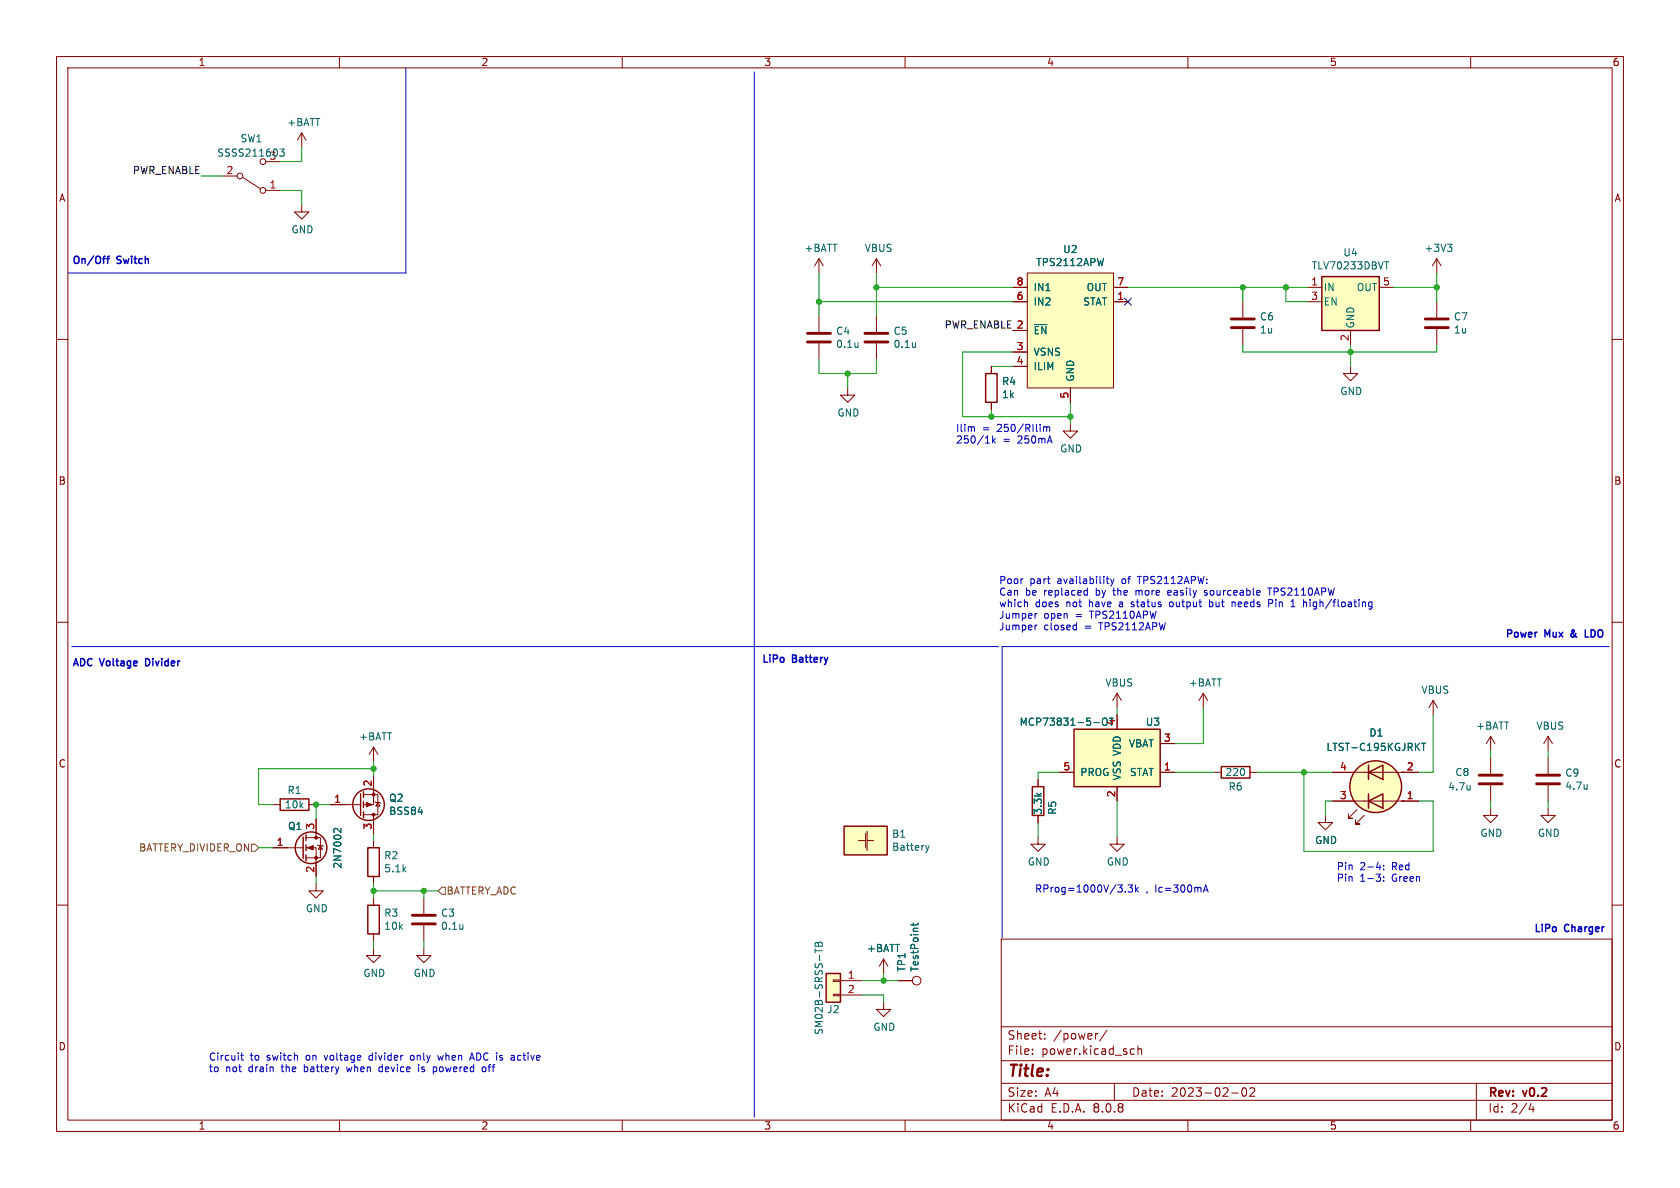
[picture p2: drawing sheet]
<svg xmlns="http://www.w3.org/2000/svg" width="297mm" height="210mm" viewBox="0 0 297 210" stroke-linecap="round" stroke-linejoin="round" font-family="sans-serif">
<g fill="none" stroke="#840000" stroke-width=".18">
<path d="M10 10h277v190h-277zM12 12h273v186h-273zM60 10v2M110 10v2M160 10v2M210 10v2M260 10v2M219.7 53.3v2.8M219.7 58.2v2.8M254 53.3v2.8M254 58.2v2.8M10 60h2"/>
<path d="M285 60h2M10 110h2M285 110h2M253.4 123.8l-.8 1.3M253.4 123.8v2.6M253.4 123.8l.7 1.3M263.5 134v2.8M263.5 138.8v2.8M273.7 130.2v2.5M273.7 134v2.8M273.7 138.8v2.8M273.7 130.2l-.8 1.2"/>
<path d="M273.7 130.2l.7 1.2M183.5 148v1.2h1.3l-1.3 1.3-1.3-1.3h1.3M263.5 142.9v1.2h1.3l-1.3 1.3-1.2-1.3h1.2M273.7 142.9v1.2h1.3l-1.3 1.3-1.3-1.3h1.3M10 160h2M177 166h108v32h-108zM285 160h2M60 198v2M110 198v2M160 198v2M177 194.5h108M177 191.5h108"/>
<path d="M177 187.5h108M177 181.5h108M182.5 186.3v.1M182.5 185.5v.1M184.7 183.6v.1M184.7 182.8v.1M194.1 182.7l-.3 .1M195.7 182.1l-1.3 2M197 191.5v3M200.1 185.4l.4 .1M200.5 186.3l-.4 .1M201.2 185.5l.2-.1 .3 .1 .1 .9"/>
<path d="M201.2 184.9v1.5M210 198v2M217.7 193.2h1.2M219.7 192.4l.2-.1a.81 .81 0 0 1 .6 .6 .81 .81 0 0 1-.3 .8l-.2 .1a.81 .81 0 0 1-.3-1.4zM221 192.4l.5-.1 .2 .1 .1 .3-.9 1.1h.9M260 198v2M261 191.5v6.5M270.7 195l-.4 1.1h.9M271 195.6v1"/>
</g>
<path d="M217.7 57.9h4M217.7 56.4h4M252 57.9h4M252 56.4h4M261.5 138.6h4.1M261.5 137h4.1M271.7 138.6h4M271.7 137h4" fill="none" stroke="#840000" stroke-width=".51"/>
<path d="M259.9 138.8v.8M259.9 139.5l-.1 .1M280.6 138.7v.8M280.6 139.4l-.1 .1" fill="none" stroke="#006464" stroke-width=".18"/>
<path d="M181.6 48.3h15.2v20.3h-15.2z" fill="#ffffc2"/>
<g fill="none" stroke="#840000" stroke-width=".18">
<path d="M179.1 53.3h2.5M179.1 58.4h2.5M179.1 50.8h2.5M181.6 48.3h15.2v20.3h-15.2zM196.8 53.3h2.6M196.8 50.8h2.6M179.1 62.2h2.5M179.1 64.8h2.5M189.2 68.6v2.5M238.8 64.8v1.2h1.2l-1.2 1.3-1.3-1.3h1.3M183.5 137.8v1.3M197.5 122.6l-.8 1.2"/>
<path d="M197.5 122.6v2.5M197.5 122.6l.7 1.2M212.7 122.6l-.7 1.2M212.7 122.6v2.5M212.7 122.6l.8 1.2M263.5 130.2l-.7 1.2M263.5 130.2v2.5M263.5 130.2l.8 1.2M183.5 144.1v1.3"/>
</g>
<path d="M182.9 57.4h2.2M195.1 45.7l-.3 1.3" fill="none" stroke="#006464" stroke-width=".18"/>
<path d="M182.5 139.1h2v5h-2z" fill="none" stroke="#840000" stroke-width=".25"/>
<path d="M233.7 48.9h10.1v9.5h-10.1z" fill="#ffffc2"/>
<path d="M233.7 48.9h10.1v9.5h-10.1z" fill="none" stroke="#840000" stroke-width=".25"/>
<path d="M231.1 50.8h2.6M231.1 53.3h2.6M238.8 58.4v2.6M243.8 50.8h2.6M254 45.7l-.8 1.3M254 45.7v2.6M254 45.7l.8 1.3" fill="none" stroke="#840000" stroke-width=".18"/>
<path d="M244.8 46.3h.7M255.9 43.2h.8l-.4 .5M256.4 43.7l.3 .2v.3l-.3 .2" fill="none" stroke="#006464" stroke-width=".18"/>
<path d="M189.9 128.9h15.2v10.2h-15.2z" fill="#ffffc2"/>
<path d="M189.9 128.9h15.2v10.2h-15.2z" fill="none" stroke="#840000" stroke-width=".25"/>
<path d="M187.3 136.5h2.6M197.5 126.4v2.5M197.5 139.1v2.5M205.1 136.5h2.5M205.1 131.4h2.5M156.2 177.2v1.2h1.3l-1.3 1.3-1.3-1.3h1.3M156.2 169.5l-.8 1.3M156.2 169.5v2.6M156.2 169.5l.8 1.3" fill="none" stroke="#840000" stroke-width=".18"/>
<path d="M193.4 127.7h.9M195.4 126.9a.43 .43 0 0 0-.5 .5v.4a.43 .43 0 0 0 .5 .4" fill="none" stroke="#006464" stroke-width=".18"/>
<path d="M146 172.1h2.6v5.1h-2.6z" fill="#ffffc2"/>
<g fill="none" stroke="#840000" stroke-width=".18">
<path d="M175.3 64.8v1.2M175.3 71.1v1.3M189.2 74.9v1.3h1.3l-1.3 1.3-1.2-1.3h1.2M147.3 175.8h1.3v.2h-1.3zM147.3 173.2h1.3v.3h-1.3zM148.6 173.4h3.8M148.6 175.9h3.8M158.7 173.4h2.6"/>
<circle cx="162.1" cy="173.4" r=".76"/>
</g>
<path d="M174.2 66h2.1v5.1h-2.1zM146 172.1h2.6v5.1h-2.6z" fill="none" stroke="#840000" stroke-width=".25"/>
<path d="M144.1 167.7v.7M144.1 168.1h1.3M144.2 166.7l.3-.1 .2 .3 .2-.3h.3l.2 .7h-1.3zM144.7 166.9v.4M161.5 163.2v.5M162.3 163.2l-.2 .3h-1.1" fill="none" stroke="#006464" stroke-width=".18"/>
<path d="M149.2 146.1h7.6v5h-7.6z" fill="#ffffc2"/>
<g fill="none" stroke="#840000" stroke-width=".25">
<path d="M64.3 140v1M215.9 135.5h5.1v2h-5.1zM241.9 136.5l2.6-1.2v2.5zM241.9 135.3v2.5M49.5 141.2h5.1v2.1h-5.1zM53.6 148v3.8M54.1 147.6v1M54.1 149.4v1M54.1 151.1v1M63.8 140.3v3.8M64.3 141.7v1M64.3 143.5v1"/>
<path d="M65 149.9h2.1v5h-2.1zM149.2 146.1h7.6v5h-7.6zM241.9 141.6l2.6-1.3v2.6zM241.9 140.3v2.6M65 160h2.1v5.1h-2.1z"/>
<circle cx="243.2" cy="139.1" r="4.6"/>
<circle cx="55" cy="149.9" r="2.79"/>
<circle cx="65.2" cy="142.2" r="2.79"/>
</g>
<g fill="none" stroke="#840000" stroke-width=".18">
<path d="M39.4 31.1h2.5M42.9 31.4l3.2 2M47 33.7h2.5M47 28.6h2.5M53.3 36.2v1.3h1.3l-1.3 1.2-1.2-1.2h1.2M53.3 23.5l-.7 1.3M53.3 23.5v2.5M53.3 23.5l.8 1.3M144.8 45.7v2.6M144.8 55.9v2.8M144.8 45.7l-.8 1.3M144.8 45.7l.7 1.3"/>
<path d="M154.9 45.7v2.6M154.9 55.9v2.8M154.9 45.7l-.7 1.3M154.9 45.7l.8 1.3M179.1 53.3h2.5M179.1 58.4h2.5M179.1 50.8h2.5M196.8 53.3h2.6M196.8 50.8h2.6M144.8 60.7v2.8M149.9 68.6v1.3h1.2l-1.2 1.2-1.3-1.2h1.3M154.9 60.7v2.8"/>
<path d="M175.3 64.8v1.2M175.3 71.1v1.3M179.1 62.2h2.5M179.1 64.8h2.5M189.2 68.6v2.5M66 137.2v5h-1.7M66 132.1v2.5M66 132.1l-.7 1.3M66 132.1l.8 1.3M183.5 137.8v1.3M187.3 136.5h2.6M197.5 126.4v2.5"/>
<path d="M197.5 139.1v2.5M205.1 136.5h2.5M205.1 131.4h2.5M214.6 136.5h1.3M221 136.5h1.2M235.6 136.5h15.2M48.3 142.2h1.2M48.3 149.9h5.3M54.1 149.9h1.8v5M54.1 148.1h2.5v3.5h-2.5M54.6 142.2h1.3M55.9 156.2v1.3h1.2l-1.2 1.3-1.3-1.3h1.3"/>
<path d="M55.9 144.8v3.3M56.1 149.4l.2 .1h.7l.1 .1M56.6 149.5l.4 .6h-.7zM58.4 142.2h5.4M64.3 140.5h2.5v3.5h-2.5M66 144v3.3M66 148.6v1.3M66 154.9v1.3M66 158.8v1.2M66.3 141.7l.1 .2h.8l.1 .1M66.8 141.9l.4 .6h-.8zM74.9 158.8v2.7"/>
<path d="M151.8 148.6h1.2M153 147.3v2.6M153.3 148.6h1.1M153.3 146.9v3.5M183.5 144.1v1.3M197.5 148v1.2h1.3l-1.3 1.3-1.3-1.3h1.3M234.3 144.1v1.3h1.3l-1.3 1.3-1.3-1.3h1.3M235.6 141.6h15.2M239.9 143.1l-1.5 1.6h.7h-.7v-.8M241.2 144.1l-1.6 1.6h.8h-.8v-.8M66 167.6v1.3h1.3l-1.3 1.3-1.2-1.3h1.2M66 165.1v1.3"/>
<path d="M74.9 167.6v1.3h1.3l-1.3 1.3-1.2-1.3h1.2M74.9 163.6v2.8M158.7 173.4h2.6"/>
<circle cx="42.4" cy="31.1" r=".51"/>
<circle cx="46.5" cy="33.7" r=".51"/>
<circle cx="46.5" cy="28.6" r=".51"/>
</g>
<g fill="none" stroke="#006464" stroke-width=".18">
<path d="M49.5 26.3h.8l-.5 .5 .4 .1v.6l-.2 .1-.5-.1M182.9 57.4h2.2M195.1 45.7l-.3 1.3M151.7 60.6v.8M151.7 61.3l-.1 .1M161.8 60.6v.8M161.8 61.3v.1M193.4 127.7h.9M195.4 126.9a.43 .43 0 0 0-.5 .5v.4a.43 .43 0 0 0 .5 .4M251.3 131.4h.7M251.7 131.4v1.3M60.3 146.4v.8l-.9-.8-.3 .1-.1 .5"/>
<path d="M163.6 149.5l.3 .8M163.9 150.3l-.1 .4M164.2 149.5l-.3 .8M81.8 163.4v.9M81.8 164.2h.1M161.5 163.2v.5M162.3 163.2l-.2 .3h-1.1"/>
</g>
<path d="M142.7 58.9h4.1M152.9 58.9h4.1M142.7 60.5h4.1M152.9 60.5h4.1M72.9 163.3h4.1M72.9 161.8h4.1" fill="none" stroke="#840000" stroke-width=".51"/>
<g fill="#840000" stroke="#840000" stroke-width=".18">
<path d="M64.8 141.9l1 .3-1 .4z"/>
<path d="M54.4 149.9l1-.4v.7z"/>
<circle cx="66" cy="140.5" r=".25"/>
<circle cx="66" cy="144" r=".25"/>
<circle cx="55.9" cy="151.6" r=".25"/>
<circle cx="55.9" cy="148.1" r=".25"/>
</g>
<circle cx="243.2" cy="139.1" r="4.6" fill="#ffffc2" stroke="#ffffc2" stroke-width=".18"/>
<path d="M44.4 149.2h.7l.6 .7-.6 .6h-.7zM77.5 157.5l.6-.7h.6v1.3h-.6z" fill="none" stroke="#725600" stroke-width=".18"/>
<path d="M18.9 45.7h.4M19.3 45.3l-.3 .2v1.1M26.1 116.4h-.4v1.3h.4M277.8 112.1v.4M280.3 111.3v1.3h.6" fill="none" stroke="#0000c2" stroke-width=".25"/>
<g fill="none" stroke="#0000c2" stroke-width=".18">
<path d="M71.8 12.1v36.2h-59.7M133.3 12.7v184.8M172.1 75.4l.2 .2v.7M174.2 78.3h.7M175.5 77.1v1.2M175.6 77.8l.4 .5M176 77.5l-.5 .5M184.5 75.4v.9M184.5 75.6l.4-.2 .1 .2M185 75.6l.2-.2 .3 .1 .1 .8M185 75.6v.7M12.7 114.3h163.8"/>
<path d="M181.5 106.4l.1 .2v.7M183.3 108.5l-.3 .1M183.3 110.5l-.3 .1M189.9 110.5l.4 .1M190.3 110.1v1.2M190.3 111.3h-.4M191.9 104.4h.3M192.2 103.9v1.3M192.2 105.2h-.3M195.6 102.3h.4M195.7 103l.3 .2M196.3 102.3l.3 .9"/>
<path d="M196.6 103.2l-.1 .3M196.9 102.3l-.3 .9M200 107.2l.1 .1M200.2 106.4l-.2 .2 .2 .2M200.8 104.4v.8M201 104.4l-.2 .1M206.9 104.4h-.3l-.2 .1 .1 .7h.4M207 104.7l-.6 .1M207.2 106.4l-.3 .1-.2 .2 .1 .4 .4 .2M213.4 104.4h-.3l-.2 .2 .6 .4M213.5 105l-.2 .2h-.4M213.8 106.5l.4-.1 .2 .1"/>
<path d="M213.8 106v1.3M214.4 107.1l-.2 .2-.4-.1M217.9 106.5h.4l.1 .8M224.1 103.9h.7M224.3 106h.5l.2 .2-.1 .4-.6 .1M224.5 103.9v1.3M228.2 107.3h.7M231.6 106v.1M231.6 106.4v.9M242.2 106.4l.3 .1M242.5 107.2l-.3 .1M242.5 106.4v1l-.2 .3"/>
<path d="M284.5 114.3h-107.3v51.4M198.9 157.6v.1M199.4 156.4h.8l-.4 .5 .4 .1v.6l-.2 .1-.6-.1M200.8 156.4v1.3M200.9 157.2l.3 .5M201.2 156.9l-.4 .4M212.7 157.7l.5-1.3 .4 1.3M212.9 157.3h.6M243.3 154.5h.8l-.5 .5M243.3 153.3h.8M243.8 155l.3 .3v.3l-.3 .2M243.9 152.9v.9"/>
<path d="M244.6 153.6v.2M244.6 153v.1M244.6 155v.1M244.6 155.7v.1M42.6 186.6h.4M42.7 186.1v1.1l.3 .2M61.2 188.6l.3 .9M65.4 186.6l-.2 .2 .2 .5M67.5 188.6l-.4 .1-.1 .1v.5l.5 .2M73 186.6h-.3l-.1 .2v.5l.4 .1M74 188.6v.9M76.7 188.6l.4 .1 .1 .1-.1 .5-.4 .2"/>
<path d="M77.4 186.6l.2 .8 .3-.6 .2 .6M83 187.4l.4-1.3 .5 1.3M83.1 187h.6M85.4 188.7l.3-.1 .2 .2v.4l-.2 .3-.3-.1-.1-.2z"/>
</g>
<g fill="none" stroke="#009600" stroke-width=".18">
<path d="M35.6 31.1h3.8M49.5 33.7h3.8v2.5M53.3 26v2.6h-3.8M144.8 53.3h34.3M144.8 48.3v7.6M154.9 50.8h24.2M154.9 48.3v7.6M199.4 50.8h31.7M219.7 50.8v2.5M227.3 50.8v2.5h3.8M246.4 50.8h7.6M254 48.3v5"/>
<path d="M144.8 63.5v2.5h10.1v-2.5M149.9 66v2.6M175.3 72.4v1.3M175.3 64.8h3.8M179.1 62.2h-8.9v11.5h19M189.2 71.1v3.8M219.7 61v1.2h34.3v-1.2M238.8 61v3.8M66 135.9h-20.3v6.3h2.6M66 134.6v2.6M187.3 136.5h-3.8v1.3M197.5 125.1v1.3"/>
<path d="M207.6 136.5h7M212.7 125.1v6.3h-5.1M222.2 136.5h13.4M230.5 136.5v14h22.9v-8.9h-2.6M253.4 126.4v10.1h-2.6M263.5 132.7v1.3M273.7 132.7v1.3M45.7 149.9h2.6M55.9 154.9v1.3M58.4 142.2h-2.5v2.6M66 147.3v1.3M66 156.2v2.6"/>
<path d="M66 157.5h11.5M74.9 157.5v1.3M183.5 145.4v2.6M197.5 141.6v6.4M235.6 141.6h-1.3v2.5M263.5 141.6v1.3M273.7 141.6v1.3M66 166.4v1.2M74.9 166.4v1.2M152.4 175.9h3.8v1.3M152.4 173.4h6.3M156.2 172.1v1.3"/>
</g>
<path d="M198.8 52.7l1.2 1.2M200 52.7l-1.2 1.2" fill="none" stroke="#000084" stroke-width=".18"/>
<g fill="#009600" stroke="#009600" stroke-width=".18">
<circle cx="144.8" cy="53.3" r=".46"/>
<circle cx="154.9" cy="50.8" r=".46"/>
<circle cx="175.3" cy="73.7" r=".46"/>
<circle cx="149.9" cy="66" r=".46"/>
<circle cx="227.3" cy="50.8" r=".46"/>
<circle cx="219.7" cy="50.8" r=".46"/>
<circle cx="238.8" cy="62.2" r=".46"/>
<circle cx="254" cy="50.8" r=".46"/>
<circle cx="156.2" cy="173.4" r=".46"/>
<circle cx="230.5" cy="136.5" r=".46"/>
<circle cx="189.2" cy="73.7" r=".46"/>
<circle cx="66" cy="157.5" r=".46"/>
<circle cx="66" cy="135.9" r=".46"/>
<circle cx="74.9" cy="157.5" r=".46"/>
<circle cx="55.9" cy="142.2" r=".46"/>
</g>
<text font-size="2.8" fill="#840000" x="178" y="190.9">Title:</text>
<g font-size="2.1" fill="#840000">
<text x="178" y="184">Sheet:</text>
<text x="186.2" y="184">/power/</text>
<text x="178" y="186.7">File:</text>
<text x="184.1" y="186.7">power.kicad_sch</text>
<text x="178" y="196.9">KiCad</text>
<text x="178" y="194.1">Size:</text>
<text x="184.7" y="194.1">A4</text>
<text x="185.7" y="196.9">E.D.A.</text>
<text x="193.3" y="196.9">8.0.8</text>
<text x="200" y="194.1">Date:</text>
<text x="207" y="194.1">2023-02-02</text>
<text x="263" y="194.3">Rev:</text>
<text x="263" y="196.9">Id:</text>
<text x="267.1" y="196.9">2/4</text>
<text x="269.4" y="194.3">v0.2</text>
</g>
<g font-size="1.8" fill="#840000">
<text x="35" y="11.9">1</text>
<text x="85" y="11.9">2</text>
<text x="135" y="11.9">3</text>
<text x="185" y="11.9">4</text>
<text x="235" y="11.9">5</text>
<text x="285" y="11.9">6</text>
<text x="10.3" y="35.9">A</text>
<text x="285.3" y="35.9">A</text>
<text x="10.3" y="85.9">B</text>
<text x="285.3" y="85.9">B</text>
<text x="10.3" y="135.9">C</text>
<text x="285.3" y="135.9">C</text>
<text x="10.3" y="185.9">D</text>
<text x="285.3" y="185.9">D</text>
<text x="35" y="199.9">1</text>
<text x="85" y="199.9">2</text>
<text x="135" y="199.9">3</text>
<text x="185" y="199.9">4</text>
<text x="235" y="199.9">5</text>
<text x="285" y="199.9">6</text>
</g>
<g font-size="1.8" fill="#006464">
<text x="50.7" y="22.5">+BATT</text>
<text x="38.3" y="27.9">SSSS211603</text>
<text x="42.4" y="25.4">SW1</text>
<text x="47.6" y="28.3">3</text>
<text x="51.4" y="41.5">GND</text>
<text x="142.1" y="44.7">+BATT</text>
<text x="152.8" y="44.7">VBUS</text>
<text x="183.1" y="47.2">TPS2112APW</text>
<text x="187.9" y="44.9">U2</text>
<text x="231.8" y="47.8">TLV70233DBVT</text>
<text x="237.4" y="45.5">U4</text>
<text x="251.7" y="44.7">+3V3</text>
<text x="182.6" y="51.7">IN1</text>
<text x="192" y="51.7">OUT</text>
<text x="233.9" y="51.7">IN</text>
<text x="239.8" y="51.7">OUT</text>
<text x="147.7" y="59.4">C4</text>
<text x="157.9" y="59.4">C5</text>
<text x="182.6" y="59.3">~{EN}</text>
<text x="182.6" y="54.2">IN2</text>
<text x="191.4" y="54.2">STAT</text>
<text x="222.6" y="56.8">C6</text>
<text x="222.6" y="59.2">1u</text>
<text x="233.9" y="54.2">EN</text>
<text x="239.6" y="58.2" transform="rotate(-90 239.6 58.2)">GND</text>
<text x="256.9" y="56.8">C7</text>
<text x="256.9" y="59.2">1u</text>
<text x="147.7" y="61.7">0.1u</text>
<text x="157.9" y="61.7">0.1u</text>
<text x="182.6" y="63.1">VSNS</text>
<text x="182.6" y="65.6">ILIM</text>
<text x="177" y="68.3">R4</text>
<text x="177" y="70.6">1k</text>
<text x="190.1" y="67.6" transform="rotate(-90 190.1 67.6)">GND</text>
<text x="236.9" y="70">GND</text>
<text x="148" y="73.8">GND</text>
<text x="187.3" y="80.2">GND</text>
<text x="195.3" y="121.6">VBUS</text>
<text x="210.1" y="121.6">+BATT</text>
<text x="251.2" y="122.8">VBUS</text>
<text x="63.4" y="131.1">+BATT</text>
<text x="180.1" y="128.5">MCP73831-5-OT</text>
<text x="202.5" y="128.5">U3</text>
<text x="242" y="130.4">D1</text>
<text x="260.9" y="129.2">+BATT</text>
<text x="271.5" y="129.2">VBUS</text>
<text x="190.9" y="137.4">PROG</text>
<text x="199.5" y="132.3">VBAT</text>
<text x="199.7" y="137.4">STAT</text>
<text x="216.5" y="137.4">220</text>
<text x="234.4" y="132.9">LTST-C195KGJRKT</text>
<text x="257.2" y="137.4">C8</text>
<text x="276.6" y="137.5">C9</text>
<text x="50.2" y="143.1">10k</text>
<text x="50.7" y="140.6">R1</text>
<text x="68.7" y="141.9">Q2</text>
<text x="198.3" y="138" transform="rotate(-90 198.3 138)">VSS VDD</text>
<text x="217.1" y="139.9">R6</text>
<text x="255.9" y="139.9">4.7u</text>
<text x="276.6" y="139.8">4.7u</text>
<text x="50.8" y="146.9">Q1</text>
<text x="68.7" y="144.2">BSS84</text>
<text x="157.6" y="148.3">B1</text>
<text x="184.4" y="144.1" transform="rotate(-90 184.4 144.1)">3.3k</text>
<text x="186.9" y="144.1" transform="rotate(-90 186.9 144.1)">R5</text>
<text x="232.4" y="149.4">GND</text>
<text x="261.6" y="148.1">GND</text>
<text x="271.8" y="148.1">GND</text>
<text x="60.6" y="153.7" transform="rotate(-90 60.6 153.7)">2N7002</text>
<text x="67.8" y="152.1">R2</text>
<text x="67.8" y="154.4">5.1k</text>
<text x="157.6" y="150.6">Battery</text>
<text x="181.6" y="153.2">GND</text>
<text x="195.6" y="153.2">GND</text>
<text x="54" y="161.5">GND</text>
<text x="67.8" y="162.3">R3</text>
<text x="67.8" y="164.6">10k</text>
<text x="77.9" y="162.3">C3</text>
<text x="77.9" y="164.6">0.1u</text>
<text x="64.1" y="172.9">GND</text>
<text x="73" y="172.9">GND</text>
<text x="153.2" y="168.5">+BATT</text>
<text x="160.3" y="171.9" transform="rotate(-90 160.3 171.9)">TP1</text>
<text x="162.6" y="171.9" transform="rotate(-90 162.6 171.9)">TestPoint</text>
<text x="146.1" y="179.3">J2</text>
<text x="145.6" y="183" transform="rotate(-90 145.6 183)">SM02B-SRSS-TB</text>
<text x="154.3" y="182.4">GND</text>
</g>
<g font-size="1.8" fill="#0f0f0f">
<text x="23.4" y="30.9">PWR_ENABLE</text>
<text x="166.9" y="58.2">PWR_ENABLE 2</text>
</g>
<g font-size="1.8" fill="#a90000">
<text x="39.9" y="30.9">2</text>
<text x="47.6" y="33.4">1</text>
<text x="179.6" y="53.1">6</text>
<text x="179.6" y="50.5">8</text>
<text x="197.4" y="53.1">1</text>
<text x="197.4" y="50.5">7</text>
<text x="231.7" y="50.5">1</text>
<text x="231.7" y="53.1">3</text>
<text x="244.4" y="50.5">5</text>
<text x="179.6" y="58.2">2</text>
<text x="179.6" y="62">3</text>
<text x="179.6" y="64.5">4</text>
<text x="238.5" y="60.4" transform="rotate(-90 238.5 60.4)">2</text>
<text x="189" y="70.6" transform="rotate(-90 189 70.6)">5</text>
<text x="197.2" y="128.3" transform="rotate(-90 197.2 128.3)">4</text>
<text x="205.7" y="131.2">3</text>
<text x="187.9" y="136.3">5</text>
<text x="205.7" y="136.3">1</text>
<text x="236.8" y="136.3">4</text>
<text x="248.6" y="136.3">2</text>
<text x="59" y="142">1</text>
<text x="65.8" y="139.1" transform="rotate(-90 65.8 139.1)">2</text>
<text x="197.2" y="141" transform="rotate(-90 197.2 141)">2</text>
<text x="236.8" y="141.4">3</text>
<text x="248.6" y="141.4">1</text>
<text x="48.8" y="149.6">1</text>
<text x="55.6" y="146.8" transform="rotate(-90 55.6 146.8)">3</text>
<text x="65.8" y="146.8" transform="rotate(-90 65.8 146.8)">3</text>
<text x="55.6" y="154.4" transform="rotate(-90 55.6 154.4)">2</text>
<text x="149.8" y="173.1">1</text>
<text x="149.8" y="175.6">2</text>
</g>
<g font-size="1.8" fill="#0000c2">
<text x="12.7" y="46.7">On/Off</text>
<text x="20.8" y="46.7">Switch</text>
<text x="168.9" y="76.4">Ilim</text>
<text x="173.6" y="76.4">=</text>
<text x="176.4" y="76.4">250/RIlim</text>
<text x="168.9" y="78.5">250/1k</text>
<text x="177.3" y="78.5">=</text>
<text x="180" y="78.5">250mA</text>
<text x="176.5" y="103.3">Poor</text>
<text x="176.5" y="105.4">Can</text>
<text x="176.5" y="107.4">which</text>
<text x="181.3" y="105.4">be</text>
<text x="182.1" y="103.3">part</text>
<text x="183" y="107.4">does</text>
<text x="184.7" y="105.4">replaced</text>
<text x="187" y="103.3">availability</text>
<text x="188.6" y="107.4">not</text>
<text x="192.8" y="107.4">have</text>
<text x="194" y="105.4">by</text>
<text x="197.3" y="105.4">the</text>
<text x="198.3" y="107.4">a</text>
<text x="198.6" y="103.3">of</text>
<text x="200.6" y="107.4">status</text>
<text x="201.4" y="105.4">more</text>
<text x="201.7" y="103.3">TPS2112APW:</text>
<text x="207.3" y="105.4">easily</text>
<text x="207.6" y="107.4">output</text>
<text x="214" y="105.4">sourceable</text>
<text x="214.8" y="107.4">but</text>
<text x="219" y="107.4">needs</text>
<text x="225.5" y="105.4">TPS2110APW</text>
<text x="225.7" y="107.4">Pin</text>
<text x="229.9" y="107.4">1</text>
<text x="232.3" y="107.4">high/floating</text>
<text x="176.5" y="109.5">Jumper</text>
<text x="176.5" y="111.5">Jumper</text>
<text x="184.5" y="109.5">open</text>
<text x="184.5" y="111.5">closed</text>
<text x="190.2" y="109.5">=</text>
<text x="191.9" y="111.5">=</text>
<text x="193" y="109.5">TPS2110APW</text>
<text x="194.6" y="111.5">TPS2112APW</text>
<text x="266.1" y="112.8">Power</text>
<text x="273.2" y="112.8">Mux</text>
<text x="278.3" y="112.8">&amp;</text>
<text x="281.3" y="112.8">LDO</text>
<text x="12.7" y="117.9">ADC</text>
<text x="17.8" y="117.9">Voltage</text>
<text x="26.3" y="117.9">Divider</text>
<text x="134.6" y="117.2">LiPo</text>
<text x="140.1" y="117.2">Battery</text>
<text x="236.2" y="153.9">Pin</text>
<text x="236.2" y="156">Pin</text>
<text x="240.4" y="153.9">2-4:</text>
<text x="240.4" y="156">1-3:</text>
<text x="246.2" y="153.9">Red</text>
<text x="246.2" y="156">Green</text>
<text x="182.9" y="157.9">RProg=1000V/3.3k</text>
<text x="202.6" y="157.9">,</text>
<text x="204.3" y="157.9">Ic=300mA</text>
<text x="271.1" y="164.9">LiPo</text>
<text x="276.7" y="164.9">Charger</text>
<text x="36.8" y="187.6">Circuit</text>
<text x="36.8" y="189.6">to</text>
<text x="39.9" y="189.6">not</text>
<text x="44.1" y="189.6">drain</text>
<text x="44.2" y="187.6">to</text>
<text x="47.3" y="187.6">switch</text>
<text x="50.1" y="189.6">the</text>
<text x="54.2" y="189.6">battery</text>
<text x="54.4" y="187.6">on</text>
<text x="57.8" y="187.6">voltage</text>
<text x="62" y="189.6">when</text>
<text x="65.9" y="187.6">divider</text>
<text x="67.9" y="189.6">device</text>
<text x="73.4" y="187.6">only</text>
<text x="75" y="189.6">is</text>
<text x="77.8" y="189.6">powered</text>
<text x="78.5" y="187.6">when</text>
<text x="84.4" y="187.6">ADC is</text>
<text x="86.7" y="189.6">off</text>
<text x="92" y="187.6">active</text>
</g>
<g font-size="1.8" fill="#725600">
<text x="24.5" y="150.7">BATTERY_DIVIDER_ON</text>
<text x="78.8" y="158.3">BATTERY_ADC</text>
</g>
</svg>
